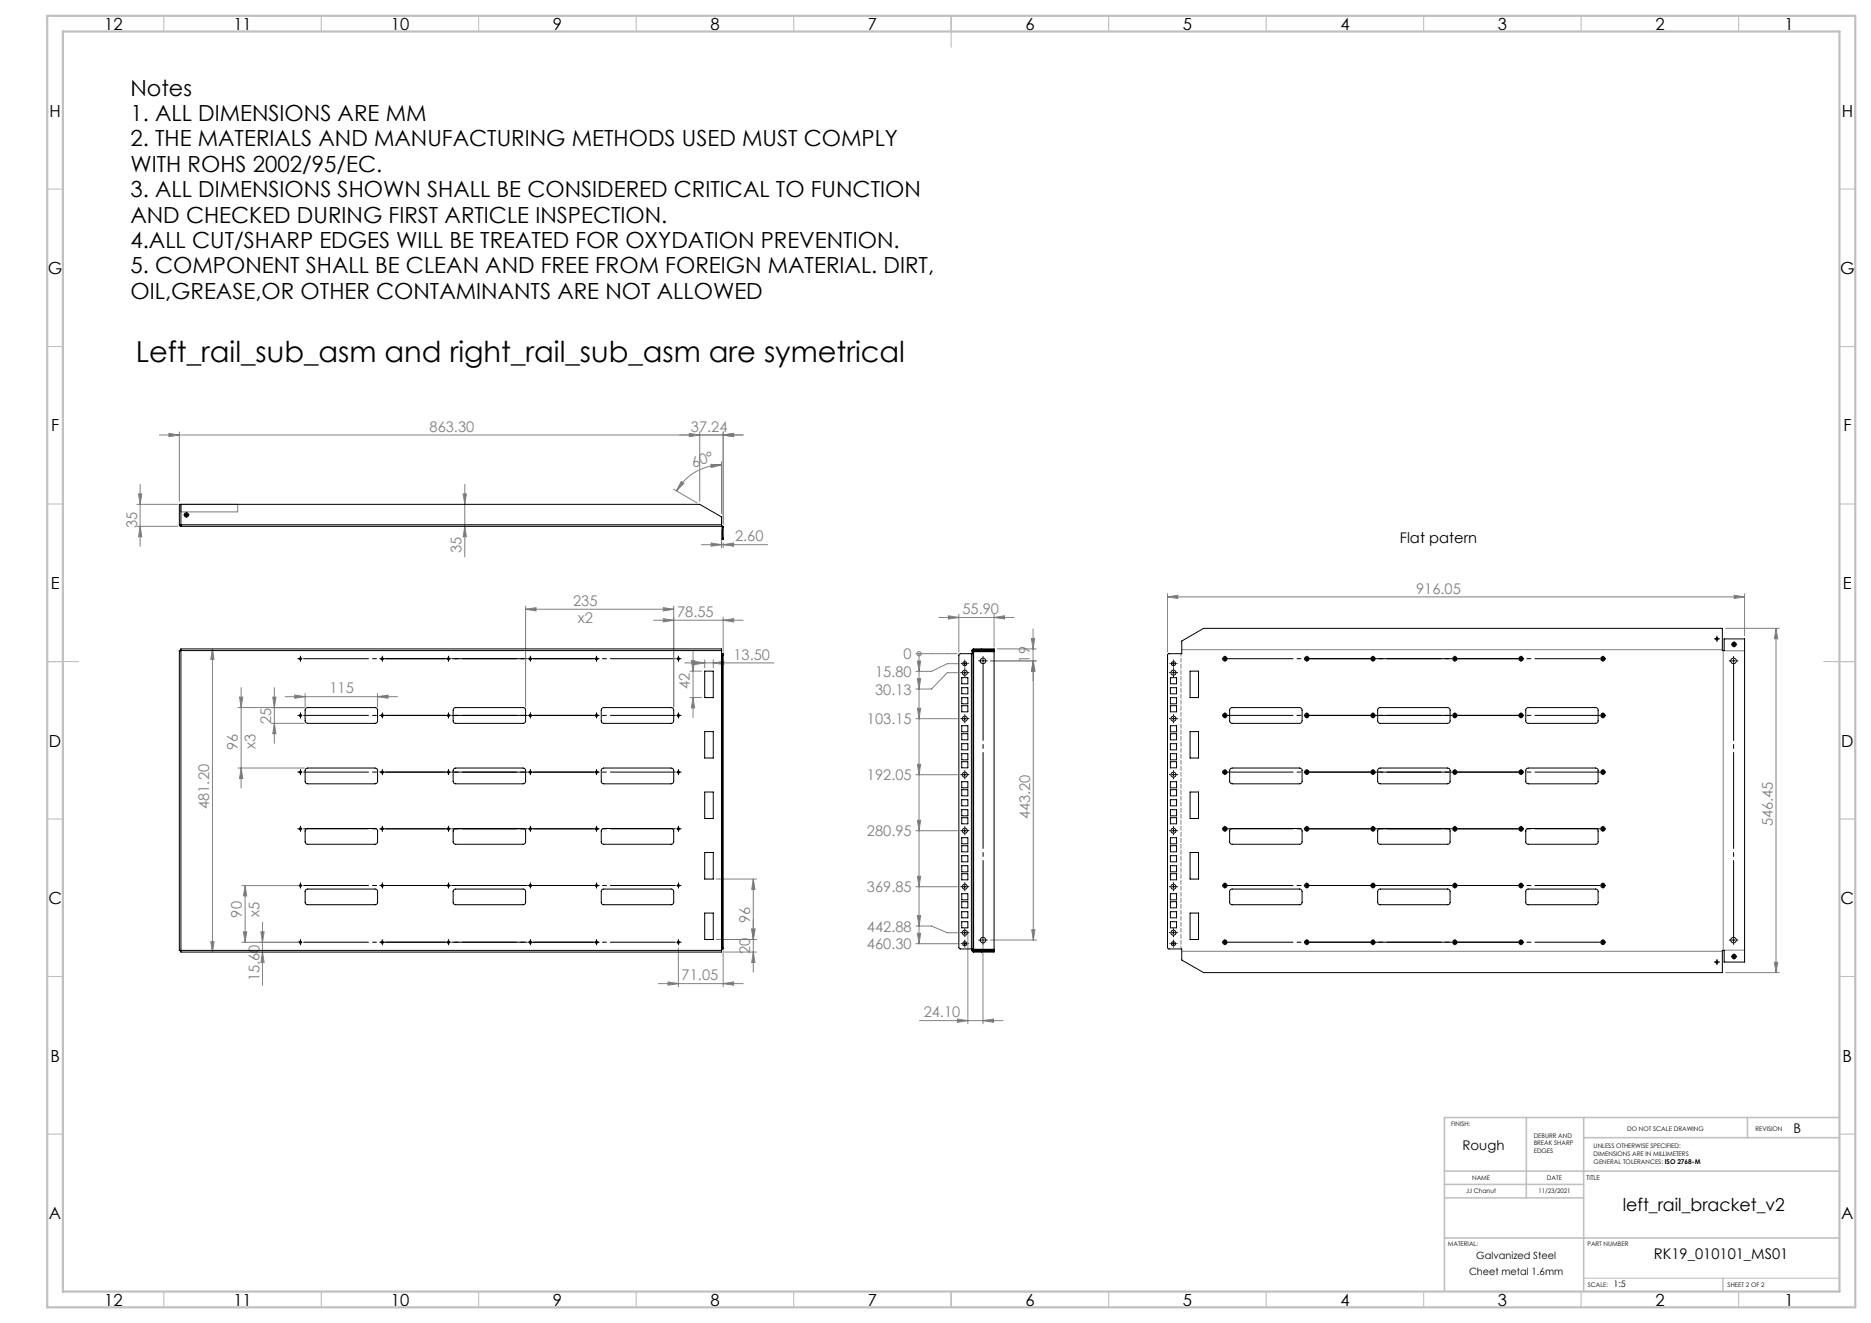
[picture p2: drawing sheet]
<svg xmlns="http://www.w3.org/2000/svg" width="594mm" height="420mm" viewBox="0 0 594 420" stroke-linecap="round" stroke-linejoin="round" font-family="sans-serif">
<g fill="none" stroke="#808080" stroke-width=".32">
<path d="M53.6 137.6l3.3 .5-3.3 .5zM56.9 137.1v22M218.8 137.6l3.3 .5-3.3 .5zM222.1 137.1v22M229.6 138.1l3.3-.5v1zM229.6 137.1v29.2M235.9 138.1h-185.3M44 156.8h1l-.5 3.3zM44.5 153.8v19.6M147 156.8h1.1l-.5 3.3zM147.6 153.8v23M213.9 155.3l7.4 4.3"/>
<path d="M216.3 152.9l.8 .6-2.3 2.3zM225.7 147.4l3.4 .2-3.3 .8zM229.1 147.6a16.5 16.5 0 0 0-14.3 8.2M229.1 146.6v16.5M43.5 160.1h12.9M43.5 167.1h12.9M44.5 167.1l.5 3.3h-1zM57.4 160.1h18.1v2.4h-18.1zM147.6 167.1l.5 3.3h-1.1zM222.7 172.9h21M225.8 172.4l3.3 .5-3.3 .5zM229.1 168.1v5.8"/>
<path d="M229.6 172.9l3.3-.5v1zM229.6 172.3v1.6M166.9 193.4l3.3-.5v1zM166.9 192.4v32M166.9 193.4h47M207.5 196.9h28.4M210.6 192.9l3.3 .5-3.3 .5zM210.6 196.4l3.3 .5-3.3 .5zM213.9 192.4v32M229.6 196.9l3.3-.5v1zM229.6 195.9v11.1M298.1 196h23.8"/>
<path d="M301.1 195.5l3.3 .5-3.3 .5zM304.4 195v12M315.6 196l3.3-.5v1zM315.6 195v10.4M328 199.7v16.5M370.7 189.5l3.2-.5v1zM370.7 188.5v18.5M370.7 189.5h183.2M547.8 199.5h17.1M550.5 189l3.4 .5-3.4 .5zM553.9 188.5v13.3M563.8 199.5l.6 3.3h-1z"/>
<path d="M563.8 199.5v109.3M67.5 206l.4 3.3h-1zM67.5 206v96.2M76.6 218.3v31.9M87.1 218.3v17.7M217.4 210.4h28.3M219 213.1h3.7M219.5 209.7h1l-.5 3.4zM220 206.7v21.1M220.5 210l3.2 .4-3.2 .6zM223.7 209.5v2.5M226.4 210.4l3.4-.4v1z"/>
<path d="M226.4 209.5v2.5M290.8 207.5h13.1M291.3 209.8h1l-.5 3.3zM291.3 215.5h1l-.5 3.2zM291.8 207.5h.1M291.8 207.5v92.1M304 213.6h-3.3l-5 5.1h-4.9M304.1 210.7h-3.4l-5 2.4h-4.9M314.5 209.8h14.6M316.6 206h12.4M327.4 202.7h1.1l-.5 3.3zM328 209.8l.5 3.3h-1.1z"/>
<path d="M328 209.8v88.6M328 209.8l.6 3.3h-1zM375.2 206.3h171.6M547.1 206.5v95.2M547.4 206.6h6.5M75.6 224.6h21.1M76.1 221.3h1l-.5 3.3zM86.1 229.6h10.6M86.6 221.3h1l-.5 3.3zM87.1 229.6l.5 3.3h-1zM90.5 221.2h35.7M93.6 220.6l3.3 .6-3.3 .5z"/>
<path d="M96.9 220.2v4.2M119.9 221.2l3.3-.6v1.1zM119.9 220.2v4.2M219 221.5h3.7M220 221.5l.5 3.2h-1zM290.8 228.2h13.2M291.3 224.8h1l-.5 3.4zM75.6 243.8h21.1M76.6 243.8l.5 3.3h-1zM290.8 245.9h13.2M291.3 242.6h1l-.5 3.3zM227.4 279.1h12.8"/>
<path d="M239.1 279.1l.6 3.2h-1zM239.1 279.1v29.5M290.8 263.7h13.2M291.3 260.4h1l-.5 3.3zM291.3 278.2h1l-.5 3.3zM66.9 299h1l-.4 3.2zM76.8 281.1h18.4M77.3 295.8h1l-.5 3.3zM77.8 281.1l.5 3.3h-1zM77.8 281.1v18M82.8 295.8h1.1l-.6 3.3zM83.3 292.8v20"/>
<path d="M95.2 299.1h-18.4M227.4 298.3h12.8M238.7 294.9h1l-.6 3.4zM290.8 281.5h13.2M290.8 294h4.9l5 2.1h3.3M290.8 299.6h13.3M291.3 290.7h1l-.5 3.3zM291.3 296.3h1l-.5 3.3zM307.3 295.5v29.5M312.1 298.1v26.9M314.5 298.4h14.6M327.6 295.2h1l-.6 3.2z"/>
<path d="M83.3 302.2l.6 3.4h-1.1zM209 312.3h26.9M212.1 311.7l3.3 .6-3.3 .5zM215.4 301v12.2M229.6 312.3l3.3-.6v1.1zM229.6 301.7v11.5M230.1 302.2h10.1M239.1 302.2l.6 3.4h-1zM375.2 302h171.6M547.4 301.6h6.5M547.8 308.8h17.1M563.4 305.5h1l-.6 3.3z"/>
<path d="M292 324h26.4M304 323.5l3.3 .5-3.3 .5zM312.1 324l3.3-.5v1z"/>
<circle cx="59.2" cy="163.5" r=".3"/>
<circle cx="291.8" cy="207.5" r=".68"/>
</g>
<g fill="none" stroke="#000" stroke-width=".32" stroke-dasharray="30.5 1.3 1.3 1.3">
<path d="M58.7 163.4h-.3M59.2 162.9v-.3M59.2 163.9v.4M59.7 163.4h.3M94.9 209.1h-.3M95.4 209.1v-.5M95.4 209.1h-.5M95.4 209.1v.5M95.4 209.1h.5M95.4 208.6v-.3M95.4 209.6v.4M120.9 209.1h-.3"/>
<path d="M121.4 209.1v-.5M121.4 209.1h-.5M121.4 209.1v.5M121.4 209.1h.5M121.4 208.6v-.3M121.4 209.6v.4M142.4 208.6v-.3M142.4 209.6v.4M168.4 208.6v-.3M168.4 209.6v.4M189.4 209.1v-.5M189.4 209.1h-.5"/>
<path d="M189.4 209.1v.5M189.4 209.1h.5M189.4 208.6v-.3M189.4 209.6v.4M189.9 209.1h.3M215.4 209.1v-.5M215.4 209.1h-.5M215.4 209.1v.5M215.4 209.1h.5M215.4 208.6v-.3M215.4 209.6v.4M215.9 209.1h.3"/>
<path d="M305.3 213.5h-.3M305.3 210.7h-.2M306.3 212.5v-.3M306.3 214.5v.3M306.3 209.7v-.2M306.3 211.7v.1M307.3 213.5h.3M307.3 210.7h.2M311.1 209.8h-.4M312.1 209.8v-.5M312.1 209.8h-.5M312.1 209.8v.5"/>
<path d="M312.1 209.8h.5M312.1 208.8v-.4M313.1 209.8h.4M371.6 213.5h-.3M371.6 210.7h-.2M372.6 212.5v-.3M372.6 214.5v.3M372.6 209.7v-.2M372.6 211.7v.1M373.6 213.5h.3M373.6 210.7h.1M388.4 209.1h-.3"/>
<path d="M388.9 209.1v-.5M388.9 209.1h-.5M388.9 209.1v.5M388.9 209.1h.5M388.9 208.6v-.3M388.9 209.6v.4M414.4 209.1h-.3M414.9 209.1v-.5M414.9 209.1h-.5M414.9 209.1v.5M414.9 209.1h.5M414.9 208.6v-.3"/>
<path d="M414.9 209.6v.4M435.9 208.6v-.3M435.9 209.6v.4M461.9 208.6v-.3M461.9 209.6v.4M482.9 209.1v-.5M482.9 209.1h-.5M482.9 209.1v.5M482.9 209.1h.5M482.9 208.6v-.3M482.9 209.6v.4M483.4 209.1h.3"/>
<path d="M508.9 209.1v-.5M508.9 209.1h-.5M508.9 209.1v.5M508.9 209.1h.5M508.9 208.6v-.3M508.9 209.6v.4M509.4 209.1h.3M544.6 202.8h-.3M545.1 202.3v-.3M545.1 203.3v.3M545.6 202.8h.3M549.4 209.8h-.4"/>
<path d="M550 204.6h-.3M550.4 209.8v-.5M550.4 209.8h-.5M550.4 209.8v.5M550.4 209.8h.5M550.4 208.8v-.4M550.5 204.1v-.4M550.5 205.1v.3M551 204.6h.4M551.4 209.8h.4M94.9 227.1h-.3M95.4 227.1v-.5"/>
<path d="M95.4 227.1h-.5M95.4 227.1v.5M95.4 227.1h.5M95.4 226.6v-.3M95.4 227.6v.4M120.9 227.1h-.3M121.4 227.1v-.5M121.4 227.1h-.5M121.4 227.1v.5M121.4 227.1h.5M121.4 226.6v-.3M121.4 227.6v.4"/>
<path d="M142.4 226.6v-.3M142.4 227.6v.4M168.4 226.6v-.3M168.4 227.6v.4M189.4 227.1v-.5M189.4 227.1h-.5M189.4 227.1v.5M189.4 227.1h.5M189.4 226.6v-.3M189.4 227.6v.4M189.9 227.1h.3M215.4 227.1v-.5"/>
<path d="M215.4 227.1h-.5M215.4 227.1v.5M215.4 227.1h.5M215.4 226.6v-.3M215.4 227.6v.4M215.9 227.1h.3M305.3 228.1h-.3M306.3 227.1v-.3M306.3 229.1v.3M307.3 228.1h.3M371.6 228.1h-.3M372.6 227.1v-.3"/>
<path d="M372.6 229.1v.3M373.6 228.1h.3M388.4 227.1h-.3M388.9 227.1v-.5M388.9 227.1h-.5M388.9 227.1v.5M388.9 227.1h.5M388.9 226.6v-.3M388.9 227.6v.4M414.4 227.1h-.3M414.9 227.1v-.5M414.9 227.1h-.5"/>
<path d="M414.9 227.1v.5M414.9 227.1h.5M414.9 226.6v-.3M414.9 227.6v.4M435.9 226.6v-.3M435.9 227.6v.4M461.9 226.6v-.3M461.9 227.6v.4M482.9 227.1v-.5M482.9 227.1h-.5M482.9 227.1v.5M482.9 227.1h.5"/>
<path d="M482.9 226.6v-.3M482.9 227.6v.4M483.4 227.1h.3M508.9 227.1v-.5M508.9 227.1h-.5M508.9 227.1v.5M508.9 227.1h.5M508.9 226.6v-.3M508.9 227.6v.4M509.4 227.1h.3M94.9 245.1h-.3M95.4 245.1v-.5"/>
<path d="M95.4 245.1h-.5M95.4 245.1v.5M95.4 245.1h.5M95.4 244.6v-.3M95.4 245.6v.4M120.9 245.1h-.3M121.4 245.1v-.5M121.4 245.1h-.5M121.4 245.1v.5M121.4 245.1h.5M121.4 244.6v-.3M121.4 245.6v.4"/>
<path d="M142.4 244.6v-.3M142.4 245.6v.4M168.4 244.6v-.3M168.4 245.6v.4M189.4 245.1v-.5M189.4 245.1h-.5M189.4 245.1v.5M189.4 245.1h.5M189.4 244.6v-.3M189.4 245.6v.4M189.9 245.1h.3M215.4 245.1v-.5"/>
<path d="M215.4 245.1h-.5M215.4 245.1v.5M215.4 245.1h.5M215.4 244.6v-.3M215.4 245.6v.4M215.9 245.1h.3M305.3 245.9h-.3M306.3 244.9v-.3M306.3 246.9v.3M307.3 245.9h.3M371.6 245.9h-.3M372.6 244.9v-.3"/>
<path d="M372.6 246.9v.3M373.6 245.9h.3M388.4 245.1h-.3M388.9 245.1v-.5M388.9 245.1h-.5M388.9 245.1v.5M388.9 245.1h.5M388.9 244.6v-.3M388.9 245.6v.4M414.4 245.1h-.3M414.9 245.1v-.5M414.9 245.1h-.5"/>
<path d="M414.9 245.1v.5M414.9 245.1h.5M414.9 244.6v-.3M414.9 245.6v.4M435.9 244.6v-.3M435.9 245.6v.4M461.9 244.6v-.3M461.9 245.6v.4M482.9 245.1v-.5M482.9 245.1h-.5M482.9 245.1v.5M482.9 245.1h.5"/>
<path d="M482.9 244.6v-.3M482.9 245.6v.4M483.4 245.1h.3M508.9 245.1v-.5M508.9 245.1h-.5M508.9 245.1v.5M508.9 245.1h.5M508.9 244.6v-.3M508.9 245.6v.4M509.4 245.1h.3M94.9 263.1h-.3M95.4 263.1v-.5"/>
<path d="M95.4 263.1h-.5M95.4 263.1v.5M95.4 263.1h.5M95.4 262.6v-.3M95.4 263.6v.4M120.9 263.1h-.3M121.4 263.1v-.5M121.4 263.1h-.5M121.4 263.1v.5M121.4 263.1h.5M121.4 262.6v-.3M121.4 263.6v.4"/>
<path d="M142.4 262.6v-.3M142.4 263.6v.4M168.4 262.6v-.3M168.4 263.6v.4M189.4 263.1v-.5M189.4 263.1h-.5M189.4 263.1v.5M189.4 263.1h.5M189.4 262.6v-.3M189.4 263.6v.4M189.9 263.1h.3M215.4 263.1v-.5"/>
<path d="M215.4 263.1h-.5M215.4 263.1v.5M215.4 263.1h.5M215.4 262.6v-.3M215.4 263.6v.4M215.9 263.1h.3M305.3 263.7h-.3M306.3 262.7v-.3M306.3 264.7v.3M307.3 263.7h.3M371.6 263.7h-.3M372.6 262.7v-.3"/>
<path d="M372.6 264.7v.3M373.6 263.7h.3M388.4 263.1h-.3M388.9 263.1v-.5M388.9 263.1h-.5M388.9 263.1v.5M388.9 263.1h.5M388.9 262.6v-.3M388.9 263.6v.4M414.4 263.1h-.3M414.9 263.1v-.5M414.9 263.1h-.5"/>
<path d="M414.9 263.1v.5M414.9 263.1h.5M414.9 262.6v-.3M414.9 263.6v.4M435.9 262.6v-.3M435.9 263.6v.4M461.9 262.6v-.3M461.9 263.6v.4M482.9 263.1v-.5M482.9 263.1h-.5M482.9 263.1v.5M482.9 263.1h.5"/>
<path d="M482.9 262.6v-.3M482.9 263.6v.4M483.4 263.1h.3M508.9 263.1v-.5M508.9 263.1h-.5M508.9 263.1v.5M508.9 263.1h.5M508.9 262.6v-.3M508.9 263.6v.4M509.4 263.1h.3M94.9 281.1h-.3M94.9 299.1h-.3"/>
<path d="M95.4 281.1v-.5M95.4 281.1h-.5M95.4 281.1v.5M95.4 281.1h.5M95.4 280.6v-.3M95.4 281.6v.4M95.4 299.1v-.5M95.4 299.1h-.5M95.4 299.1v.5M95.4 299.1h.5M95.4 298.6v-.3M95.4 299.6v.4"/>
<path d="M120.9 281.1h-.3M120.9 299.1h-.3M121.4 281.1v-.5M121.4 281.1h-.5M121.4 281.1v.5M121.4 281.1h.5M121.4 280.6v-.3M121.4 281.6v.4M121.4 299.1v-.5M121.4 299.1h-.5M121.4 299.1v.5M121.4 299.1h.5"/>
<path d="M121.4 298.6v-.3M121.4 299.6v.4M142.4 280.6v-.3M142.4 281.6v.4M142.4 298.6v-.3M142.4 299.6v.4M168.4 280.6v-.3M168.4 281.6v.4M168.4 298.6v-.3M168.4 299.6v.4M189.4 281.1v-.5M189.4 281.1h-.5"/>
<path d="M189.4 281.1v.5M189.4 281.1h.5M189.4 280.6v-.3M189.4 281.6v.4M189.4 299.1v-.5M189.4 299.1h-.5M189.4 299.1v.5M189.4 299.1h.5M189.4 298.6v-.3M189.4 299.6v.4M189.9 281.1h.3M189.9 299.1h.3"/>
<path d="M215.4 281.1v-.5M215.4 281.1h-.5M215.4 281.1v.5M215.4 281.1h.5M215.4 280.6v-.3M215.4 281.6v.4M215.4 299.1v-.5M215.4 299.1h-.5M215.4 299.1v.5M215.4 299.1h.5M215.4 298.6v-.3M215.4 299.6v.4"/>
<path d="M215.9 281.1h.3M215.9 299.1h.3M305.3 299.6h-.2M305.3 296.1h-.3M305.3 281.5h-.3M306.3 298.6v-.2M306.3 295.1v-.3M306.3 297.1v.3M306.3 280.5v-.3M306.3 282.5v.3M307.3 299.6h.2M307.3 296.1h.3"/>
<path d="M307.3 281.5h.3M311.1 298.4h-.4M312.1 299.4v.4M313.1 298.4h.4M371.6 299.6h-.2M371.6 296.1h-.3M371.6 281.5h-.3M372.6 298.6v-.2M372.6 295.1v-.3M372.6 297.1v.3M372.6 280.5v-.3M372.6 282.5v.3"/>
<path d="M373.6 299.6h.1M373.6 296.1h.3M373.6 281.5h.3M388.4 281.1h-.3M388.4 299.1h-.3M388.9 281.1v-.5M388.9 281.1h-.5M388.9 281.1v.5M388.9 281.1h.5M388.9 280.6v-.3M388.9 281.6v.4M388.9 299.1v-.5"/>
<path d="M388.9 299.1h-.5M388.9 299.1v.5M388.9 299.1h.5M388.9 298.6v-.3M388.9 299.6v.4M414.4 281.1h-.3M414.4 299.1h-.3M414.9 281.1v-.5M414.9 281.1h-.5M414.9 281.1v.5M414.9 281.1h.5M414.9 280.6v-.3"/>
<path d="M414.9 281.6v.4M414.9 299.1v-.5M414.9 299.1h-.5M414.9 299.1v.5M414.9 299.1h.5M414.9 298.6v-.3M414.9 299.6v.4M435.9 280.6v-.3M435.9 281.6v.4M435.9 298.6v-.3M435.9 299.6v.4M461.9 280.6v-.3"/>
<path d="M461.9 281.6v.4M461.9 298.6v-.3M461.9 299.6v.4M482.9 281.1v-.5M482.9 281.1h-.5M482.9 281.1v.5M482.9 281.1h.5M482.9 280.6v-.3M482.9 281.6v.4M482.9 299.1v-.5M482.9 299.1h-.5M482.9 299.1v.5"/>
<path d="M482.9 299.1h.5M482.9 298.6v-.3M482.9 299.6v.4M483.4 281.1h.3M483.4 299.1h.3M508.9 281.1v-.5M508.9 281.1h-.5M508.9 281.1v.5M508.9 281.1h.5M508.9 280.6v-.3M508.9 281.6v.4M508.9 299.1v-.5"/>
<path d="M508.9 299.1h-.5M508.9 299.1v.5M508.9 299.1h.5M508.9 298.6v-.3M508.9 299.6v.4M509.4 281.1h.3M509.4 299.1h.3M549.4 298.4h-.4M550.4 299.4v.4M551.4 298.4h.4M306.3 300.6v.1M372.6 300.6v.1"/>
<path d="M544.6 305.4h-.3M545.1 304.9v-.3M545.1 305.9v.4M545.6 305.4h.3M550 303.7h-.3M550.5 303.2v-.4M550.5 304.2v.3M551 303.7h.4"/>
</g>
<path d="M312.1 297.4v-86.6M550.4 297.4v-86.6" fill="none" stroke="#000" stroke-width=".32" stroke-dasharray="30.5 1.3 1.3 1.3" stroke-dashoffset="6.2"/>
<g fill="none" stroke="#000" stroke-width=".32" stroke-dasharray="30.5 1.3 1.3 1.3" stroke-dashoffset="9.9">
<path d="M96.4 209.1h45M122.4 209.1h45M143.4 209.1h45M169.4 209.1h45M389.9 209.1h45M415.9 209.1h45M436.9 209.1h45M462.9 209.1h45M96.4 227.1h45M122.4 227.1h45M143.4 227.1h45M169.4 227.1h45"/>
<path d="M389.9 227.1h45M415.9 227.1h45M436.9 227.1h45M462.9 227.1h45M96.4 245.1h45M122.4 245.1h45M143.4 245.1h45M169.4 245.1h45M389.9 245.1h45M415.9 245.1h45M436.9 245.1h45M462.9 245.1h45"/>
<path d="M96.4 263.1h45M122.4 263.1h45M143.4 263.1h45M169.4 263.1h45M389.9 263.1h45M415.9 263.1h45M436.9 263.1h45M462.9 263.1h45M96.4 281.1h45M96.4 299.1h45M122.4 281.1h45M122.4 299.1h45"/>
<path d="M143.4 281.1h45M143.4 299.1h45M169.4 281.1h45M169.4 299.1h45M389.9 281.1h45M389.9 299.1h45M415.9 281.1h45M415.9 299.1h45M436.9 281.1h45M436.9 299.1h45M462.9 281.1h45M462.9 299.1h45"/>
</g>
<g fill="none" stroke="#000" stroke-width=".32">
<path d="M58.7 163.5h1M59.2 162.9v1.1M141.9 209.1h1M142.4 208.6v1M167.9 209.1h1M168.4 208.6v1M305.8 213.6h1M305.8 210.7h1M306.3 210.2v1M306.3 213.1v.9M372 213.6h1M372 210.7h1"/>
<path d="M372.5 210.2v1M372.5 213.1v.9M435.4 209.1h1M435.9 208.6v1M461.4 209.1h1M461.9 208.6v1M544.6 202.8h1M545.1 202.3v1M550 204.6h1M550.5 204.1v1M141.9 227.1h1M142.4 226.6v1"/>
<path d="M167.9 227.1h1M168.4 226.6v1M305.8 228.2h1M306.3 227.7v1M372 228.2h1M372.5 227.7v1M435.4 227.1h1M435.9 226.6v1M461.4 227.1h1M461.9 226.6v1M141.9 245.1h1M142.4 244.6v1"/>
<path d="M167.9 245.1h1M168.4 244.6v1M305.8 245.9h1M306.3 245.4v1M372 245.9h1M372.5 245.4v1M435.4 245.1h1M435.9 244.6v1M461.4 245.1h1M461.9 244.6v1M141.9 263.1h1M142.4 262.6v1"/>
<path d="M167.9 263.1h1M168.4 262.6v1M305.8 263.7h1M306.3 263.2v1M372 263.7h1M372.5 263.2v1M435.4 263.1h1M435.9 262.6v1M461.4 263.1h1M461.9 262.6v1M141.9 281.1h1M141.9 299.1h1"/>
<path d="M142.4 280.6v1M142.4 298.6v1M167.9 281.1h1M167.9 299.1h1M168.4 280.6v1M168.4 298.6v1M305.8 299.6h1M305.8 296.1h1M305.8 281.5h1M306.3 281v1M306.3 295.6v1M306.3 299.1v1"/>
<path d="M311.6 298.4h1M312.1 297.9v1.1M372 299.6h1M372 296.1h1M372 281.5h1M372.5 281v1M372.5 295.6v1M372.5 299.1v1M435.4 281.1h1M435.4 299.1h1M435.9 280.6v1M435.9 298.6v1"/>
<path d="M461.4 281.1h1M461.4 299.1h1M461.9 280.6v1M461.9 298.6v1M549.9 298.4h1M550.4 297.9v1.1M544.6 305.4h1M545.1 304.9v1M550 303.7h1M550.5 303.2v1"/>
</g>
<path d="M374.9 301.2v-93.7" fill="none" stroke="#808080" stroke-width=".32" stroke-dasharray="1.3 .6" stroke-dashoffset=".4"/>
<path d="M502.8 405.8h81.2" fill="none" stroke="#c0c0c0" stroke-width=".32"/>
<g fill="none" stroke="#c0c0c0" stroke-width=".35">
<path d="M52 5v5M102 5v5M152 5v5M202 5v5M252 5v5M302 5v10M352 5v5M402 5v5M452 5v5M502 5v5M552 5v5M15 60h5"/>
<path d="M584 60h5M15 110h5M584 110h5M15 160h5M584 160h5M15 210h10M579 210h10M15 260h5M584 260h5M15 310h5M584 310h5M15 360h5"/>
<path d="M584 360h5M52 410v5M102 410v5M152 410v5M202 410v5M252 410v5M302 410v5M352 410v5M402 410v5M452 410v5M502 410v5M552 410v5"/>
</g>
<path d="M484.6 354.8v25.5M502.8 354.8v55.2M554.8 354.8v6.4M584 354.8h-125.4v55.2M458.6 371.8h125.4M458.6 376h44.2M502.8 361.2h81.2M458.6 380.3h44.2M458.6 393h125.4M547 405.8v4.2" fill="none" stroke="#c0c0c0" stroke-width=".5"/>
<path d="M15 5h574v410h-574zM20 10h564v400h-564z" fill="none" stroke="#c0c0c0" stroke-width=".7"/>
<g fill="#808080">
<path d="M291.3 209.8h1l-.5 3.3zM291.3 215.5h1l-.5 3.2zM291.3 224.8h1l-.5 3.4zM291.3 242.6h1l-.5 3.3zM291.3 260.4h1l-.5 3.3zM291.3 278.2h1l-.5 3.3zM291.3 290.7h1l-.5 3.3zM291.3 296.3h1l-.5 3.3z"/>
<path d="M210.6 192.9l3.3 .5-3.3 .5zM166.9 193.4l3.3-.5v1z"/>
<path d="M226.4 210.4l3.4-.4v1zM220.5 210l3.2 .4-3.2 .6z"/>
<path d="M212.1 311.7l3.3 .6-3.3 .5zM229.6 312.3l3.3-.6v1.1zM210.6 196.4l3.3 .5-3.3 .5zM229.6 196.9l3.3-.5v1zM304 323.5l3.3 .5-3.3 .5zM312.1 324l3.3-.5v1zM370.7 189.5l3.2-.5v1zM550.5 189l3.4 .5-3.4 .5z"/>
<path d="M301.1 195.5l3.3 .5-3.3 .5zM315.6 196l3.3-.5v1z"/>
<path d="M218.8 137.6l3.3 .5-3.3 .5zM229.6 138.1l3.3-.5v1zM225.8 172.4l3.3 .5-3.3 .5zM229.6 172.9l3.3-.5v1z"/>
<path d="M229.6 138.1l3.3-.5v1zM53.6 137.6l3.3 .5-3.3 .5z"/>
<path d="M225.7 147.4l3.4 .2-3.3 .8zM216.3 152.9l.8 .6-2.3 2.3z"/>
<path d="M66.9 299h1l-.4 3.2zM67.5 206l.4 3.3h-1zM77.3 295.8h1l-.5 3.3zM77.8 281.1l.5 3.3h-1zM238.7 294.9h1l-.6 3.4zM239.1 279.1l.6 3.2h-1z"/>
<path d="M328 209.8l.5 3.3h-1.1zM327.4 202.7h1.1l-.5 3.3z"/>
<path d="M76.1 221.3h1l-.5 3.3zM76.6 243.8l.5 3.3h-1z"/>
<path d="M82.8 295.8h1.1l-.6 3.3zM83.3 302.2l.6 3.4h-1.1zM86.6 221.3h1l-.5 3.3zM87.1 229.6l.5 3.3h-1zM219.5 209.7h1l-.5 3.4zM220 221.5l.5 3.2h-1zM238.7 294.9h1l-.6 3.4zM239.1 302.2l.6 3.4h-1zM44 156.8h1l-.5 3.3zM44.5 167.1l.5 3.3h-1zM147 156.8h1.1l-.5 3.3zM147.6 167.1l.5 3.3h-1.1zM328 209.8l.6 3.3h-1zM327.6 295.2h1l-.6 3.2zM563.8 199.5l.6 3.3h-1zM563.4 305.5h1l-.6 3.3z"/>
<path d="M93.6 220.6l3.3 .6-3.3 .5zM119.9 221.2l3.3-.6v1.1z"/>
</g>
<g fill="none" stroke="#000" stroke-width=".32">
<path d="M56.9 166.6h.5M56.9 166.6l.5 .5M57.3 166.6l.1 .2M57.4 166.6v.5M57.4 160.1h-.5v6.5M57.4 160.1h164.7l7 4v2.5M57.4 160.1v6.5M57.4 166.6h171.7M57.4 167.1h171.7M229.1 166.6v.5M229.1 166.8l.5 .5M229.1 167.1l.2 .2"/>
<path d="M229.3 170.8v.5h.3v-.5M229.3 167.3v3.5M229.3 167.3h.3M229.3 170.8h.3M229.6 167.3v3.5M57.4 206.5h-.5v95.2h.5M57.4 206.5v-.5h171.7v.5M57.4 206.4l-.3 .1M57.4 206.5v95.2M57.4 206.5h171.7M223.7 213.1h2.7v8.4h-2.7zM229.1 207.5h.2"/>
<path d="M229.1 206.5v95.2M229.3 207.5v.5M229.3 207.5h.3v.5M229.3 208h.3M229.3 208v92.8M229.6 208v92.8M305.3 215.1h2v2h-2zM305.3 218.3h2v2h-2zM308.4 207.5h-3.6l-.4 .4v92.9l.4 .5h3.6M308.4 207.5h.5M308.4 207.5v93.8M308.6 206.5h.3"/>
<path d="M308.6 206.5v1M308.9 206.5h.2M308.9 206.5v95.2M309.1 206l-.4 .1-.1 .4M309.1 206.7v.2M309.1 206h6.5v.7M309.1 206v.7M309.1 206.9v94.5M309.1 206.7h6.5M309.1 206.9h6.5M311.6 206v.3M315.6 206.4l-6.5-.1-.2 .2"/>
<path d="M315.6 206.7v.2M315.6 206.9v94.5M370.8 207.7l4.4-.2v-4l6.9-4h164.7v7h.6v-3.7h6.5v102.6h-6.5v-3.7h-.6v7.1h-164.7l-6.9-4v-3.5h-4.1l-.4-.5zM371.6 215.1h1.9v2h-1.9zM371.6 218.3h1.9v2h-1.9zM377.8 213.1h2.7v8.4h-2.7zM97.2 224.8l22-.2 .7 .7v3.7l-.4 .5-.4 .1h-21.4l-.5-.1-.3-.5v-3.7zM144 225l.5-.4h21.7l.7 .7v3.7l-.2 .4-.6 .2h-21.4l-.7-.3-.1-.5zM191 225l.5-.4h21.7l.5 .4 .2 .4v3.4l-.4 .7-.4 .1h-21.4l-.6-.2-.2-.4zM223.7 232.3h2.7v8.3h-2.7zM305.3 221.5h2v1.9h-2zM305.3 224h2v2h-2z"/>
<path d="M305.3 230.4h2v1.9h-2zM305.3 232.9h2v2h-2zM305.3 236.1h2v1.9h-2zM305.3 239.3h2v1.9h-2zM371.6 221.5h1.9v1.9h-1.9zM371.6 224h1.9v2h-1.9zM371.6 230.4h1.9v1.9h-1.9zM371.6 232.9h1.9v2h-1.9zM371.6 236.1h1.9v1.9h-1.9zM371.6 239.3h1.9v1.9h-1.9zM377.8 232.3h2.7v8.3h-2.7zM390.6 224.9l.4-.3h21.8l.4 .4 .2 .4v3.4l-.3 .6-.5 .2h-21.4l-.5-.1-.3-.5v-3.7z"/>
<path d="M437.7 224.8l22-.2 .7 .7v3.7l-.2 .4-.6 .2h-21.4l-.5-.1-.3-.7v-3.4zM484.5 225l.5-.4h21.7l.7 .7v3.7l-.2 .4-.6 .2h-21.4l-.6-.2-.2-.4zM97.1 244.1l.6-.3h21.4l.4 .2 .4 .5v3.7l-.4 .5-.4 .1h-21.4l-.5-.1-.3-.5v-3.7zM144 244.2l.7-.4h21.4l.6 .3 .2 .4v3.7l-.2 .4-.6 .2h-21.4l-.5-.1-.3-.7zM191 244.2l.7-.4h21.4l.5 .3 .3 .5v3.4l-.4 .7-.4 .1h-21.4l-.6-.2-.2-.4zM223.7 251.4h2.7v8.4h-2.7zM305.3 241.8h2v2h-2zM305.3 248.2h2v1.9h-2zM305.3 250.7h2v1.9h-2zM305.3 253.9h2v1.9h-2zM305.3 257.1h2v1.9h-2zM305.3 259.6h2v1.9h-2z"/>
<path d="M371.6 241.8h1.9v2h-1.9zM371.6 248.2h1.9v1.9h-1.9zM371.6 250.7h1.9v1.9h-1.9zM371.6 253.9h1.9v1.9h-1.9zM371.6 257.1h1.9v1.9h-1.9zM371.6 259.6h1.9v1.9h-1.9zM377.8 251.4h2.7v8.4h-2.7zM390.5 244.2l.7-.4h21.4l.6 .4 .2 .4v3.4l-.2 .5-.6 .3h-21.4l-.5-.1-.3-.5zM437.7 244l21.9-.2 .6 .3 .2 .4v3.7l-.2 .4-.6 .2h-21.4l-.5-.1-.3-.7v-3.4zM484.5 244.2l.7-.4h21.4l.6 .3 .2 .4v3.7l-.2 .4-.6 .2h-21.4l-.6-.2-.2-.4zM97.2 263.2l21.9-.2 .4 .2 .4 .5v3.7l-.7 .6h-21.7l-.6-.6v-3.7zM144.1 263.3l.6-.3h21.4l.6 .3 .2 .4v3.5a.73 .73 0 0 1-.8 .8h-21.6l-.4-.2-.2-.6v-3.4z"/>
<path d="M191.1 263.3l.6-.3h21.4l.4 .2 .4 .6v3.4l-.3 .6-.4 .2h-21.5a.73 .73 0 0 1-.8-.8v-3.5zM223.7 270.6h2.7v8.5h-2.7zM305.3 265.9h2v2h-2zM305.3 268.5h2v1.9h-2zM305.3 271.7h2v1.9h-2zM305.3 274.8h2v2h-2zM305.3 277.4h2v1.9h-2zM371.6 265.9h1.9v2h-1.9zM371.6 268.5h1.9v1.9h-1.9zM371.6 271.7h1.9v1.9h-1.9zM371.6 274.8h1.9v2h-1.9zM371.6 277.4h1.9v1.9h-1.9z"/>
<path d="M377.8 270.6h2.7v8.5h-2.7zM390.6 263.3l.6-.3h21.4l.5 .3 .3 .5v3.4l-.3 .6-.3 .2h-21.8l-.6-.6v-3.7zM437.7 263.2l21.9-.2 .6 .3 .2 .4v3.5a.73 .73 0 0 1-.8 .8h-21.6l-.4-.2-.2-.6v-3.4zM484.6 263.3l.6-.3h21.4l.6 .3 .2 .4v3.5a.73 .73 0 0 1-.8 .8h-21.4a.73 .73 0 0 1-.8-.8v-3.5zM97.1 282.5l.4-.3h21.7l.7 .7v3.7l-.7 .6h-21.7l-.6-.6v-3.7zM144.1 282.5l.4-.3h21.6a.73 .73 0 0 1 .8 .8v3.4a.73 .73 0 0 1-.8 .8h-21.7l-.5-.8v-3.4zM191.1 282.5l.4-.3h21.7l.4 .3 .3 .5v3.4l-.3 .6-.4 .2h-21.5a.73 .73 0 0 1-.8-.8v-3.5zM223.7 289.9h2.7v8.4h-2.7zM305.3 283.7h2v2h-2zM305.3 286.3h2v1.9h-2zM305.3 289.4h2v2h-2zM305.3 292.6h2v2h-2z"/>
<path d="M371.6 283.7h1.9v2h-1.9zM371.6 292.6h1.9v2h-1.9zM371.6 289.4h1.9v2h-1.9zM371.6 286.3h1.9v1.9h-1.9zM377.8 289.9h2.7v8.4h-2.7zM390.6 282.5l.4-.3h21.8l.3 .3 .3 .5v3.4l-.3 .6-.3 .2h-21.8l-.6-.6v-3.7zM437.6 282.5l.4-.3h21.6a.73 .73 0 0 1 .8 .8v3.4a.73 .73 0 0 1-.8 .8h-21.6l-.4-.2-.2-.6v-3.4zM484.6 282.5l.4-.3h21.6a.73 .73 0 0 1 .8 .8v3.4a.73 .73 0 0 1-.8 .8h-21.4a.73 .73 0 0 1-.8-.8v-3.5zM57.1 301.7l.3 .2M57.4 301.7v.5h171.7v-.5M57.4 301.7h171.7M229.1 301.3h.2"/>
<path d="M229.3 300.8v.5M229.3 300.8h.3M229.6 300.8v.5h-.3M308.4 301.3h.5M308.6 301.7l.1 .4 .4 .1M308.6 301.7h.3M308.6 301.3v.4M308.9 301.7l.1 .2h6.6M308.9 301.7h.2M309.1 301.4v.2M309.1 301.6v.6M309.1 301.6h6.5"/>
<path d="M309.1 301.4h6.5M311.6 301.9v.3M315.6 301.4v.2M315.6 301.6v.6h-6.5"/>
<circle cx="59.2" cy="163.4" r=".33"/>
<circle cx="59.2" cy="163.5" r=".7"/>
<circle cx="95.4" cy="209.1" r=".33"/>
<circle cx="121.4" cy="209.1" r=".33"/>
<circle cx="142.4" cy="209.1" r=".34"/>
<circle cx="168.4" cy="209.1" r=".34"/>
<circle cx="189.4" cy="209.1" r=".34"/>
<circle cx="215.4" cy="209.1" r=".34"/>
<circle cx="306.3" cy="213.6" r=".81"/>
<circle cx="306.3" cy="210.7" r=".66"/>
<circle cx="312.1" cy="209.8" r=".88"/>
<circle cx="372.5" cy="213.6" r=".81"/>
<circle cx="372.5" cy="210.7" r=".67"/>
<circle cx="388.9" cy="209.1" r=".69"/>
<circle cx="388.9" cy="209.1" r=".33"/>
<circle cx="414.9" cy="209.1" r=".69"/>
<circle cx="414.9" cy="209.1" r=".33"/>
<circle cx="435.9" cy="209.1" r=".33"/>
<circle cx="435.9" cy="209.1" r=".68"/>
<circle cx="461.9" cy="209.1" r=".33"/>
<circle cx="461.9" cy="209.1" r=".68"/>
<circle cx="482.9" cy="209.1" r=".68"/>
<circle cx="482.9" cy="209.1" r=".34"/>
<circle cx="508.9" cy="209.1" r=".68"/>
<circle cx="508.9" cy="209.1" r=".34"/>
<circle cx="545.1" cy="202.8" r=".35"/>
<circle cx="550.4" cy="209.8" r=".88"/>
<circle cx="550.5" cy="204.6" r=".69"/>
<circle cx="550.5" cy="204.6" r=".34"/>
<circle cx="95.4" cy="227.1" r=".34"/>
<circle cx="121.4" cy="227.1" r=".34"/>
<circle cx="142.4" cy="227.1" r=".35"/>
<circle cx="168.4" cy="227.1" r=".35"/>
<circle cx="189.4" cy="227.1" r=".35"/>
<circle cx="215.4" cy="227.1" r=".35"/>
<circle cx="306.3" cy="228.2" r=".81"/>
<circle cx="372.5" cy="228.2" r=".81"/>
<circle cx="388.9" cy="227.1" r=".7"/>
<circle cx="388.9" cy="227.1" r=".34"/>
<circle cx="414.9" cy="227.1" r=".7"/>
<circle cx="414.9" cy="227.1" r=".34"/>
<circle cx="435.9" cy="227.1" r=".34"/>
<circle cx="435.9" cy="227.1" r=".69"/>
<circle cx="461.9" cy="227.1" r=".34"/>
<circle cx="461.9" cy="227.1" r=".69"/>
<circle cx="482.9" cy="227.1" r=".69"/>
<circle cx="482.9" cy="227.1" r=".35"/>
<circle cx="508.9" cy="227.1" r=".69"/>
<circle cx="508.9" cy="227.1" r=".35"/>
<circle cx="95.4" cy="245.1" r=".34"/>
<circle cx="121.4" cy="245.1" r=".34"/>
<circle cx="142.4" cy="245.1" r=".35"/>
<circle cx="168.4" cy="245.1" r=".35"/>
<circle cx="189.4" cy="245.1" r=".35"/>
<circle cx="215.4" cy="245.1" r=".35"/>
<circle cx="306.3" cy="245.9" r=".81"/>
<circle cx="372.5" cy="245.9" r=".81"/>
<circle cx="388.9" cy="245.1" r=".34"/>
<circle cx="388.9" cy="245.1" r=".69"/>
<circle cx="414.9" cy="245.1" r=".34"/>
<circle cx="414.9" cy="245.1" r=".69"/>
<circle cx="435.9" cy="245.1" r=".34"/>
<circle cx="435.9" cy="245.1" r=".68"/>
<circle cx="461.9" cy="245.1" r=".34"/>
<circle cx="461.9" cy="245.1" r=".68"/>
<circle cx="482.9" cy="245.1" r=".68"/>
<circle cx="482.9" cy="245.1" r=".35"/>
<circle cx="508.9" cy="245.1" r=".68"/>
<circle cx="508.9" cy="245.1" r=".35"/>
<circle cx="95.4" cy="263.1" r=".34"/>
<circle cx="121.4" cy="263.1" r=".34"/>
<circle cx="142.4" cy="263.1" r=".35"/>
<circle cx="168.4" cy="263.1" r=".35"/>
<circle cx="189.4" cy="263.1" r=".35"/>
<circle cx="215.4" cy="263.1" r=".35"/>
<circle cx="306.3" cy="263.7" r=".81"/>
<circle cx="372.5" cy="263.7" r=".81"/>
<circle cx="388.9" cy="263.1" r=".34"/>
<circle cx="388.9" cy="263.1" r=".69"/>
<circle cx="414.9" cy="263.1" r=".34"/>
<circle cx="414.9" cy="263.1" r=".69"/>
<circle cx="435.9" cy="263.1" r=".34"/>
<circle cx="435.9" cy="263.1" r=".68"/>
<circle cx="461.9" cy="263.1" r=".34"/>
<circle cx="461.9" cy="263.1" r=".68"/>
<circle cx="482.9" cy="263.1" r=".68"/>
<circle cx="482.9" cy="263.1" r=".35"/>
<circle cx="508.9" cy="263.1" r=".68"/>
<circle cx="508.9" cy="263.1" r=".35"/>
<circle cx="95.4" cy="281.1" r=".33"/>
<circle cx="95.4" cy="299.1" r=".34"/>
<circle cx="121.4" cy="281.1" r=".33"/>
<circle cx="121.4" cy="299.1" r=".34"/>
<circle cx="142.4" cy="281.1" r=".34"/>
<circle cx="142.4" cy="299.1" r=".35"/>
<circle cx="168.4" cy="281.1" r=".34"/>
<circle cx="168.4" cy="299.1" r=".35"/>
<circle cx="189.4" cy="281.1" r=".34"/>
<circle cx="189.4" cy="299.1" r=".35"/>
<circle cx="215.4" cy="281.1" r=".34"/>
<circle cx="215.4" cy="299.1" r=".35"/>
<circle cx="306.3" cy="281.5" r=".81"/>
<circle cx="306.3" cy="296.1" r=".81"/>
<circle cx="306.3" cy="299.6" r=".66"/>
<circle cx="312.1" cy="298.4" r=".87"/>
<circle cx="372.5" cy="281.5" r=".81"/>
<circle cx="372.5" cy="296.1" r=".81"/>
<circle cx="372.5" cy="299.6" r=".67"/>
<circle cx="388.9" cy="299.1" r=".7"/>
<circle cx="388.9" cy="299.1" r=".34"/>
<circle cx="388.9" cy="281.1" r=".69"/>
<circle cx="388.9" cy="281.1" r=".33"/>
<circle cx="414.9" cy="299.1" r=".7"/>
<circle cx="414.9" cy="299.1" r=".34"/>
<circle cx="414.9" cy="281.1" r=".69"/>
<circle cx="414.9" cy="281.1" r=".33"/>
<circle cx="435.9" cy="299.1" r=".34"/>
<circle cx="435.9" cy="299.1" r=".69"/>
<circle cx="435.9" cy="281.1" r=".33"/>
<circle cx="435.9" cy="281.1" r=".68"/>
<circle cx="461.9" cy="299.1" r=".34"/>
<circle cx="461.9" cy="299.1" r=".69"/>
<circle cx="461.9" cy="281.1" r=".33"/>
<circle cx="461.9" cy="281.1" r=".68"/>
<circle cx="482.9" cy="299.1" r=".69"/>
<circle cx="482.9" cy="281.1" r=".68"/>
<circle cx="482.9" cy="299.1" r=".35"/>
<circle cx="482.9" cy="281.1" r=".34"/>
<circle cx="508.9" cy="299.1" r=".69"/>
<circle cx="508.9" cy="281.1" r=".68"/>
<circle cx="508.9" cy="299.1" r=".35"/>
<circle cx="508.9" cy="281.1" r=".34"/>
<circle cx="550.4" cy="298.4" r=".87"/>
<circle cx="545.1" cy="305.4" r=".34"/>
<circle cx="550.5" cy="303.7" r=".7"/>
<circle cx="550.5" cy="303.7" r=".34"/>
</g>
<text font-size="9.2" x="43.1" y="115">Left_rail_sub_asm and right_rail_sub_asm are symetrical</text>
<g font-size="7.1">
<text x="41.4" y="30.4">Notes</text>
<text x="41.4" y="38.4">1. ALL DIMENSIONS ARE MM</text>
<text x="41.4" y="46.5">2. THE MATERIALS AND MANUFACTURING METHODS USED MUST COMPLY</text>
<text x="41.4" y="54.5">WITH ROHS 2002/95/EC.</text>
<text x="41.4" y="62.6">3. ALL DIMENSIONS SHOWN SHALL BE CONSIDERED CRITICAL TO FUNCTION</text>
<text x="41.4" y="70.6">AND CHECKED DURING FIRST ARTICLE INSPECTION.</text>
<text x="41.4" y="78.7">4.ALL CUT/SHARP EDGES WILL BE TREATED FOR OXYDATION PREVENTION.</text>
<text x="41.4" y="86.8">5. COMPONENT SHALL BE CLEAN AND FREE FROM FOREIGN MATERIAL. DIRT,</text>
<text x="41.4" y="94.8">OIL,GREASE,OR OTHER CONTAMINANTS ARE NOT ALLOWED</text>
</g>
<text font-size="5.6" x="515.2" y="384.5">left_rail_bracket_v2</text>
<g font-size="5.3">
<text x="33.1" y="9.5">12</text>
<text x="74.1" y="9.5">11</text>
<text x="124.1" y="9.5">10</text>
<text x="175.6" y="9.5">9</text>
<text x="225.6" y="9.5">8</text>
<text x="275.6" y="9.5">7</text>
<text x="325.6" y="9.5">6</text>
<text x="375.6" y="9.5">5</text>
<text x="425.6" y="9.5">4</text>
<text x="475.6" y="9.5">3</text>
<text x="525.6" y="9.5">2</text>
<text x="566.6" y="9.5">1</text>
<text x="15.7" y="37">H</text>
<text x="584.7" y="37">H</text>
<text x="15.2" y="87">G</text>
<text x="584.2" y="87">G</text>
<text x="16.2" y="137">F</text>
<text x="585.2" y="137">F</text>
<text x="16.1" y="187">E</text>
<text x="585.1" y="187">E</text>
<text x="15.5" y="237">D</text>
<text x="584.5" y="237">D</text>
<text x="15.4" y="287">C</text>
<text x="584.4" y="287">C</text>
<text x="16" y="337.1">B</text>
<text x="585" y="337.1">B</text>
<text x="15.5" y="387">A</text>
<text x="584.5" y="387">A</text>
<text x="33.1" y="414.5">12</text>
<text x="74.1" y="414.5">11</text>
<text x="124.1" y="414.5">10</text>
<text x="175.6" y="414.5">9</text>
<text x="225.6" y="414.5">8</text>
<text x="275.6" y="414.5">7</text>
<text x="325.6" y="414.5">6</text>
<text x="375.6" y="414.5">5</text>
<text x="425.6" y="414.5">4</text>
<text x="475.6" y="414.5">3</text>
<text x="525.6" y="414.5">2</text>
<text x="566.6" y="414.5">1</text>
</g>
<g font-size="4.7" fill="#808080">
<text x="136.4" y="137.1">863.30</text>
<text x="219.3" y="137.1">37.24</text>
<text x="220.2" y="148.6" transform="rotate(-19 220.2 148.6)">60°</text>
<text x="43.5" y="167.6" transform="rotate(-90 43.5 167.6)">35</text>
<text x="233.4" y="171.9">2.60</text>
<text x="146.6" y="175.5" transform="rotate(-90 146.6 175.5)">35</text>
<text x="449.6" y="188.5">916.05</text>
<text x="181.9" y="192.3">235</text>
<text x="183.4" y="197.9">x2</text>
<text x="215" y="195.9">78.55</text>
<text x="305.5" y="195">55.90</text>
<text x="232.8" y="209.4">13.50</text>
<text x="286.9" y="209.3">0</text>
<text x="277.8" y="214.9">15.80</text>
<text x="327" y="210.3" transform="rotate(-90 327 210.3)">19</text>
<text x="104.6" y="220.1">115</text>
<text x="219" y="218.9" transform="rotate(-90 219 218.9)">42</text>
<text x="277.8" y="220.5">30.13</text>
<text x="86.1" y="229.9" transform="rotate(-90 86.1 229.9)">25</text>
<text x="275.3" y="229.9">103.15</text>
<text x="75.5" y="238.1" transform="rotate(-90 75.5 238.1)">96</text>
<text x="81.1" y="237.9" transform="rotate(-90 81.1 237.9)">x3</text>
<text x="275.3" y="247.7">192.05</text>
<text x="66.4" y="256.8" transform="rotate(-90 66.4 256.8)">481.20</text>
<text x="327.1" y="260.1" transform="rotate(-90 327.1 260.1)">443.20</text>
<text x="562.9" y="262.3" transform="rotate(-90 562.9 262.3)">546.45</text>
<text x="275.3" y="265.5">280.95</text>
<text x="275.3" y="283.3">369.85</text>
<text x="76.8" y="291.3" transform="rotate(-90 76.8 291.3)">90</text>
<text x="82.3" y="291.1" transform="rotate(-90 82.3 291.1)">x5</text>
<text x="238.2" y="292.9" transform="rotate(-90 238.2 292.9)">96</text>
<text x="275.3" y="295.7">442.88</text>
<text x="238.2" y="302.9" transform="rotate(-90 238.2 302.9)">20</text>
<text x="275.3" y="301.3">460.30</text>
<text x="82.3" y="311.5" transform="rotate(-90 82.3 311.5)">15.60</text>
<text x="216.4" y="311.2">71.05</text>
<text x="293.3" y="323">24.10</text>
</g>
<g font-size="4.7">
<text x="444.4" y="172.5">Flat patern</text>
<text x="525.1" y="399.7">RK19_010101_MS01</text>
</g>
<g font-size="4.2">
<text x="569.3" y="359.6">B</text>
<text x="464.3" y="365.2">Rough</text>
</g>
<g font-size="3.2">
<text x="468.7" y="399.7">Galvanized Steel</text>
<text x="466.4" y="404.8">Cheet metal 1.6mm</text>
</g>
<text font-size="2.8" x="512.3" y="408.6">1:5</text>
<text font-size="2.1" x="503.7" y="374.6">TITLE</text>
<g font-size="2">
<text x="460.8" y="357.6">FINISH:</text>
<text x="516.6" y="359">DO NOT SCALE DRAWING</text>
<text x="557.3" y="359.2">REVISION</text>
<text x="486.9" y="361.1">DEBURR AND</text>
<text x="486.9" y="363.6">BREAK SHARP</text>
<text x="506" y="364.6">UNLESS OTHERWISE SPECIFIED:</text>
<text x="486.9" y="366.1">EDGES</text>
<text x="506" y="367.1">DIMENSIONS ARE IN MILLIMETERS</text>
<text x="506" y="369.6">GENERAL TOLERANCES: ISO 2768-M</text>
<text x="467.4" y="374.6">NAME</text>
<text x="491.1" y="374.6">DATE</text>
<text x="465.5" y="378.7">JJ Chanut</text>
<text x="488.4" y="378.6">11/23/2021</text>
<text x="459.6" y="395.5">MATERIAL:</text>
<text x="504" y="395.5">PART NUMBER</text>
<text x="504.1" y="408.6">SCALE:</text>
<text x="548.5" y="408.6">SHEET 2 OF 2</text>
</g>
</svg>
